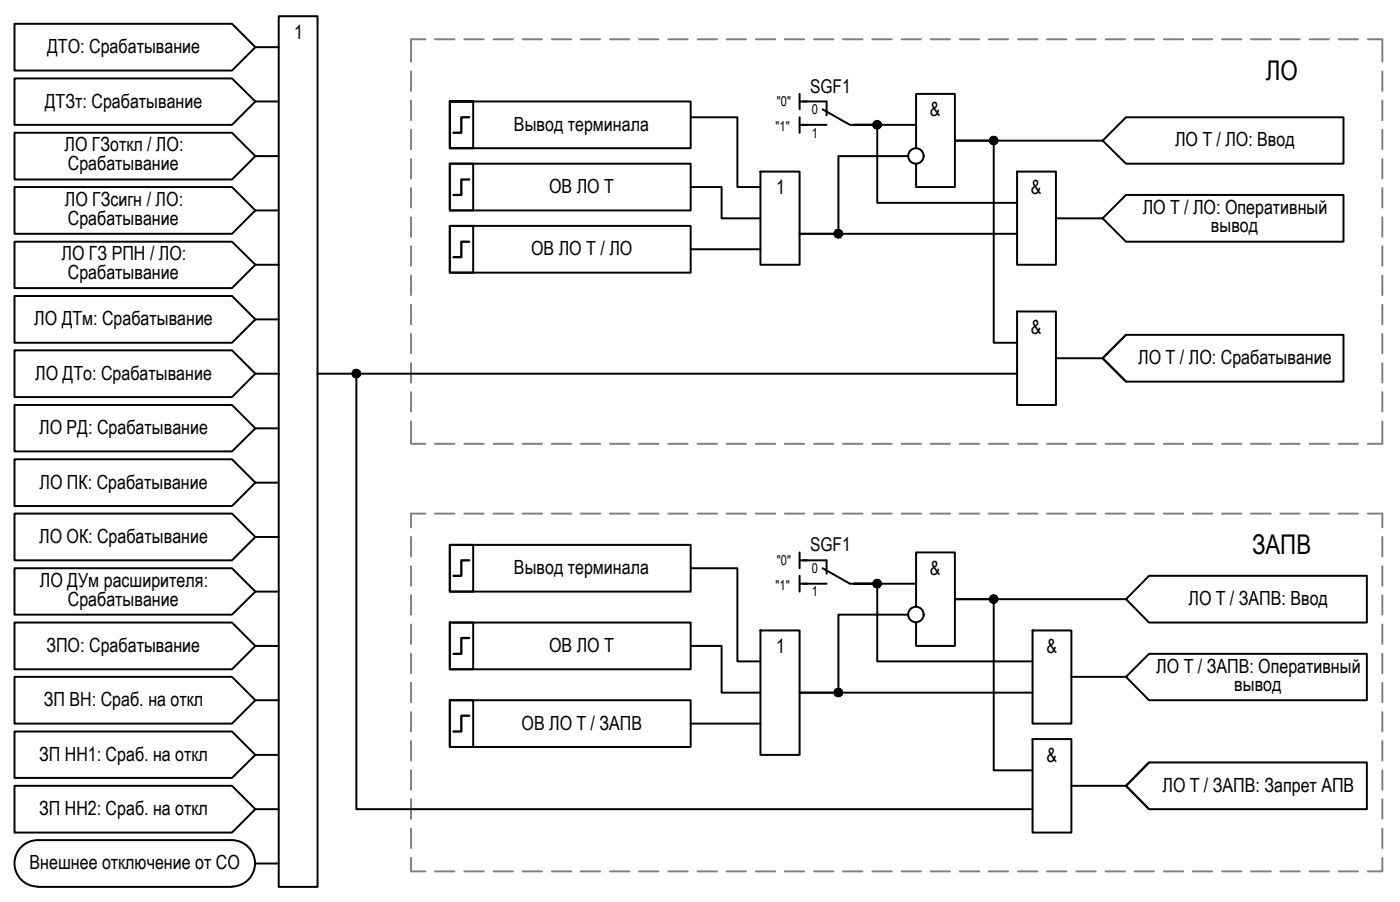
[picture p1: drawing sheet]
<svg xmlns="http://www.w3.org/2000/svg" width="180mm" height="116mm" viewBox="0 0 180 116" stroke-linecap="round" stroke-linejoin="round" font-family="sans-serif">
<!-- layer: 0 -->
<g fill="none" stroke="#808080" stroke-width=".25">
<path d="M52.9 9.2v2.5M52.9 12.9v2.6M52.9 16.7v2.5M54.7 5h-1.8v2.9M56 5h2.5M59.7 5h2.5M63.5 5h2.5M67.2 5h2.5M71 5h2.5M74.7 5h2.5M78.5 5h2.5M82.2 5h2.5"/>
<path d="M86 5h2.5M89.7 5h2.5M93.5 5h2.5M97.2 5h2.5M101 5h2.5M104.7 5h2.5M108.5 5h2.5M112.2 5h2.5M116 5h2.5M119.7 5h2.5M123.5 5h2.5M127.2 5h2.5"/>
<path d="M131 5h2.5M134.7 5h2.5M138.5 5h2.5M142.2 5h2.5M146 5h2.5M149.7 5h2.5M153.5 5h2.5M157.2 5h2.5M161 5h2.5M164.7 5h2.5M168.5 5h2.5M172.2 5h2.5"/>
<path d="M176 5h1.8v2.9M177.8 9.2v2.5M177.8 12.9v2.6M177.8 16.7v2.5M52.9 20.5v2.5M52.9 24.2v2.5M52.9 28v2.4M52.9 31.7v2.5M52.9 35.4v2.5M52.9 39.2v2.5M177.8 20.5v2.5M177.8 24.2v2.5"/>
<path d="M177.8 28v2.4M177.8 31.7v2.5M177.8 35.4v2.5M177.8 39.2v2.5M52.9 54.2v2.9h1.8M52.9 42.9v2.5M52.9 46.7v2.5M52.9 50.4v2.5M56 57.1h2.5M59.7 57.1h2.5M63.5 57.1h2.5M67.2 57.1h2.5"/>
<path d="M71 57.1h2.5M74.7 57.1h2.5M78.5 57.1h2.5M82.2 57.1h2.5M86 57.1h2.5M89.7 57.1h2.5M93.5 57.1h2.5M97.2 57.1h2.5M101 57.1h2.5M104.7 57.1h2.5M108.5 57.1h2.5M112.2 57.1h2.5"/>
<path d="M116 57.1h2.5M119.7 57.1h2.5M123.5 57.1h2.5M127.2 57.1h2.5M131 57.1h2.5M134.7 57.1h2.5M138.5 57.1h2.5M142.2 57.1h2.5M146 57.1h2.5M149.7 57.1h2.5M153.5 57.1h2.5M157.2 57.1h2.5"/>
<path d="M161 57.1h2.5M164.7 57.1h2.5M168.5 57.1h2.5M172.2 57.1h2.5M177.8 54.2v2.9h-1.8M177.8 42.9v2.5M177.8 46.7v2.5M177.8 50.4v2.5M52.9 69.1v2.5M52.9 72.8v2.5M52.9 76.6v2.4M54.7 66.1h-1.8v1.7"/>
<path d="M56 66.1h2.5M59.7 66.1h2.5M63.5 66.1h2.5M67.2 66.1h2.5M71 66.1h2.5M74.7 66.1h2.5M78.5 66.1h2.5M82.2 66.1h2.5M86 66.1h2.5M89.7 66.1h2.5M93.5 66.1h2.5M97.2 66.1h2.5"/>
<path d="M101 66.1h2.5M104.7 66.1h2.5M108.5 66.1h2.5M112.2 66.1h2.5M116 66.1h2.5M119.7 66.1h2.5M123.5 66.1h2.5M127.2 66.1h2.5M131 66.1h2.5M134.7 66.1h2.5M138.5 66.1h2.5M142.2 66.1h2.5"/>
<path d="M146 66.1h2.5M149.7 66.1h2.5M153.5 66.1h2.5M157.2 66.1h2.5M161 66.1h2.5M164.7 66.1h2.5M168.5 66.1h2.5M172.2 66.1h2.5M176 66.1h1.8v1.7M177.8 69.1v2.5M177.8 72.8v2.5M177.8 76.6v2.4"/>
<path d="M52.9 80.3v2.5M52.9 84.1v2.5M52.9 87.8v2.5M52.9 91.6v2.5M52.9 95.3v2.5M52.9 99.1v2.5M177.8 80.3v2.5M177.8 84.1v2.5M177.8 87.8v2.5M177.8 91.6v2.5M177.8 95.3v2.5M177.8 99.1v2.5"/>
<path d="M52.9 110.3v1.8h1.8M52.9 102.8v2.5M52.9 106.6v2.5M56 112.1h2.5M59.7 112.1h2.5M63.5 112.1h2.5M67.2 112.1h2.5M71 112.1h2.5M74.7 112.1h2.5M78.5 112.1h2.5M82.2 112.1h2.5M86 112.1h2.5"/>
<path d="M89.7 112.1h2.5M93.5 112.1h2.5M97.2 112.1h2.5M101 112.1h2.5M104.7 112.1h2.5M108.5 112.1h2.5M112.2 112.1h2.5M116 112.1h2.5M119.7 112.1h2.5M123.5 112.1h2.5M127.2 112.1h2.5M131 112.1h2.5"/>
<path d="M134.7 112.1h2.5M138.5 112.1h2.5M142.2 112.1h2.5M146 112.1h2.5M149.7 112.1h2.5M153.5 112.1h2.5M157.2 112.1h2.5M161 112.1h2.5M164.7 112.1h2.5M168.5 112.1h2.5M172.2 112.1h2.5M177.8 110.3v1.8h-1.8"/>
<path d="M177.8 102.8v2.5M177.8 106.6v2.5"/>
</g>
<g fill="none" stroke="#000" stroke-width=".25">
<path d="M1.9 3.1h27.9l3.1 3-3.1 3h-27.9zM1.9 10.1h27.9l3.1 3-3.1 3h-27.9zM1.9 17.1h27.9l3.1 3-3.1 3h-27.9zM32.9 13.1h3M32.9 6.1h3M35.9 2.1h5v112h-5zM57.9 13.1v6h3v-6h-3h31v6h-31zM88.9 15.1h6v9h2.9M102.9 12.1v2M102.9 15.1v2M102.9 13.1h.9M102.9 16.1h.9"/>
<path d="M117.9 16.1h-8h3v10h18M117.9 19.1v-7h5v12h-5v-3M141.9 18.1h-19h4.9v26h3.1M144.9 15.1h27.9v6h-27.9l-3-3zM1.9 24.1h27.9l3.1 3-3.1 3h-27.9zM1.9 31.1h27.9l3.1 2.9-3.1 3.1h-27.9zM1.9 38.1h27.9l3.1 3-3.1 3h-27.9zM32.9 20.1h3M32.9 27.1h3M32.9 34h3M57.9 29.1h3v6h-3zM57.9 29.1h31v6h-31z"/>
<path d="M57.9 21.1h31v6h-31zM57.9 21.1h3v6h-3zM88.9 24.1h3.9v4h5M88.9 32.1h8.9M97.8 22.1h5.1v11.9h-5.1zM116.8 20.1h-8.9v10h-5h28M130.9 22.1h4.9v11.9h-4.9zM135.8 28.1h6.1M144.9 25.1h27.9v6h-27.9l-3-3zM1.9 45.1h27.9l3.1 3-3.1 3h-27.9zM1.9 52.1h27.9l3.1 3-3.1 3h-27.9zM1.9 59.1h27.9l3.1 3-3.1 3h-27.9z"/>
<path d="M32.9 48.1h3M32.9 41.1h3M32.9 55.1h3M40.9 48.1h90M45.8 48.1v56h87M130.9 40.1h4.9v12h-4.9zM135.8 46.1h6.1M144.9 43.1l-3 3 3 3M144.9 43.1h27.9v6h-27.9l-3-3zM1.9 66.1h27.9l3.1 3-3.1 3h-27.9zM1.9 73.1h27.9l3.1 3-3.1 2.9h-27.9zM32.9 62.1h3"/>
<path d="M32.9 69.1h3M32.9 76.1h3M57.9 70.1h3v6h-3zM57.9 70.1h31v6h-31zM88.9 73.1h6v12h2.9M102.9 71v2.1M102.9 74.1v2M102.9 72.1h.9M102.9 75.1h.9M116.8 79h-8.9v10.1h-5h29.9M117.9 75.1h-8h3v10h19.9M117.9 78.1v-7.1h5v12.1h-5v-3"/>
<path d="M144.9 77.1h-22h4.9v22h5M147.8 74.1h28.1v6h-28.1l-2.9-3zM1.9 80.1h27.9l3.1 3-3.1 3h-27.9zM1.9 87h27.9l3.1 3.1-3.1 3h-27.9zM1.9 94.1h27.9l3.1 3-3.1 2.9h-27.9zM32.9 83.1h3M32.9 90.1h3M32.9 97.1h3M57.9 80.1h3v6h-3zM57.9 80.1h31v6h-31zM57.9 90.1h3v6h-3zM57.9 90.1h31v6h-31z"/>
<path d="M88.9 83.1h3.9v6h5M88.9 93.1h8.9M97.8 81.1h5.1v16h-5.1zM132.8 95.1h5v12h-5zM132.8 81.1h5v12h-5zM137.8 87h7.1M144.9 87l2.9-2.9h28.1v6h-28.1zM147.8 98.1l-2.9 3 2.9 3M147.8 98.1h28.1v6h-28.1l-2.9-3zM1.9 101.1h27.9l3.1 3-3.1 3h-27.9zM4.9 114.1h24.9M29.8 108a2.98 2.98 0 0 1 3 3 2.98 2.98 0 0 1-3 3"/>
<path d="M29.8 108h-25a2.98 2.98 0 0 0-2.9 3 2.98 2.98 0 0 0 2.9 3M32.9 104.1h3M32.9 111.1h3M137.8 101.1h7.1"/>
<circle cx="112.8" cy="16" r=".49"/>
<circle cx="127.8" cy="18.1" r=".49"/>
<circle cx="107.8" cy="30" r=".49"/>
<circle cx="117.8" cy="20.1" r=".99"/>
<circle cx="45.8" cy="48" r=".49"/>
<circle cx="112.8" cy="75" r=".49"/>
<circle cx="117.8" cy="79" r=".99"/>
<circle cx="127.8" cy="77" r=".49"/>
<circle cx="107.8" cy="89.1" r=".49"/>
</g>
<path d="M60.4 15.1h-1v2h-1.1M60.4 31.1h-1v2h-1.1M60.4 23.1h-1v2h-1.1M60.4 72.1h-1v2h-1.1M60.4 82.1h-1v2h-1.1M60.4 92h-1v2.1h-1.1" fill="none" stroke="#000" stroke-width=".3"/>
<path d="M103.3 13.1h3v1.7M103.3 16.1h3M105.8 14.1l3.5 2h3.1M103.3 72.1h3v1.7M103.3 75.1h3M105.8 73.1l3.5 2h3.1" fill="none" stroke="#000" stroke-width=".25"/>
<!-- layer: 0 -->
<g fill="#000" stroke="#000" stroke-width=".13">
<path d="M112.6 15.7h.6zM112.7 15.6h.3zM112.7 16.6h.3zM112.8 15.6h.1zM127.8 17.6h.1zM107.7 30.5h.3zM107.8 29.6h.1zM45.8 48.6h.2zM45.8 47.6h.1zM112.7 75.5h.3zM112.8 74.6h.1zM127.8 76.6h.1z"/>
<path d="M107.5 89.5h.7zM107.6 89.5h.5zM107.7 88.6h.4zM107.7 89.5h.3zM107.8 88.6h.1z"/>
<path d="M112.7 16.6h.2zM112.8 16.6h.1z"/>
<path d="M112.8 15.6h.2zM112.7 15.6h.3zM112.7 15.6h.3z"/>
<path d="M112.7 15.6h.4zM112.7 15.6h.4z"/>
<path d="M112.7 16.5l.3 .1zM112.7 16.5l.3 .1z"/>
<path d="M112.7 15.6h.4zM112.6 15.6h.5z"/>
<path d="M112.7 16.5h.4zM112.7 16.5h.3z"/>
<path d="M112.6 15.6l.6 .1zM112.6 15.6l.6 .1zM112.5 15.7h.7z"/>
<path d="M112.6 16.5h.5zM112.6 16.5h.5z"/>
<path d="M112.5 15.7h.7zM112.5 15.7h.7z"/>
<path d="M112.5 16.4l.7 .1zM112.5 16.4l.7 .1z"/>
<path d="M112.6 16.5h.6zM112.6 16.5h.5z"/>
<path d="M112.5 15.7l.7 .1zM112.5 15.7l.7 .1z"/>
<path d="M112.5 16.4h.7zM112.5 16.4h.7z"/>
<path d="M112.4 15.8h.9zM112.4 15.8h.9z"/>
<path d="M112.4 16.4h.8zM112.4 16.4h.8z"/>
<path d="M112.4 15.8h.9zM112.4 15.8h.9z"/>
<path d="M112.4 15.8l.9 .1zM112.4 15.8l.9 .1z"/>
<path d="M112.4 16.3l.9 .1zM112.4 16.3l.9 .1z"/>
<path d="M112.4 16.4h.9zM112.4 16.4h.8z"/>
<path d="M112.4 15.9h.9zM112.4 15.9h.9z"/>
<path d="M112.4 15.9l.9 .1zM112.4 15.9l.9 .1z"/>
<path d="M112.4 16h.9zM112.4 16h.9z"/>
<path d="M112.4 16l1 .1zM112.4 16l1 .1z"/>
<path d="M112.4 16.1l.9 .1v-.1zM112.4 16.1l.9 .1h-.9z"/>
<path d="M112.4 16.2h.9zM112.4 16.2h.9z"/>
<path d="M112.4 16.2l.9 .1zM112.4 16.2l.9 .1z"/>
<path d="M112.4 16.3h.9zM112.4 16.3h.9z"/>
<path d="M112.4 16.1h1zM112.4 16.1h.9z"/>
<path d="M127.8 18.6h.1zM127.8 18.6h.1zM127.8 18.6h.2z"/>
<path d="M127.8 17.6h.2zM127.8 17.6h.2z"/>
<path d="M127.8 17.6h.2zM127.7 17.6h.3z"/>
<path d="M127.7 17.6h.4zM127.7 17.6h.4z"/>
<path d="M127.7 18.6h.3zM127.7 18.6h.3z"/>
<path d="M127.6 17.6h.5zM127.6 17.6h.5z"/>
<path d="M127.6 18.5h.5zM127.6 18.5l.4 .1z"/>
<path d="M127.6 17.6l.5 .1zM127.6 17.6l.5 .1z"/>
<path d="M127.6 18.5h.5zM127.6 18.5h.5z"/>
<path d="M127.6 17.7h.6zM127.6 17.7h.6z"/>
<path d="M127.6 18.5h.5zM127.6 18.5h.5z"/>
<path d="M127.5 18.4h.7zM127.5 18.4h.7z"/>
<path d="M127.5 18.4h.7zM127.5 18.4l.6 .1z"/>
<path d="M127.5 17.7h.7zM127.5 17.7h.7z"/>
<path d="M127.5 17.7h.7zM127.5 17.7h.7z"/>
<path d="M127.5 17.7l.8 .1zM127.5 17.7l.8 .1z"/>
<path d="M127.5 18.4h.7zM127.5 18.4h.7z"/>
<path d="M127.4 17.8h.9zM127.4 17.8h.9z"/>
<path d="M127.4 17.8l.9 .1zM127.4 17.8l.9 .1z"/>
<path d="M127.4 18.3h.9zM127.4 18.3h.9z"/>
<path d="M127.4 18.3h.9zM127.4 18.3l.8 .1z"/>
<path d="M127.4 17.9h.9zM127.4 17.9h.9z"/>
<path d="M127.4 17.9l1 .1zM127.4 17.9l1 .1z"/>
<path d="M127.4 18.2l.9 .1zM127.4 18.2l.9 .1z"/>
<path d="M127.4 18.3h.9zM127.4 18.3h.9z"/>
<path d="M127.4 18h1zM127.4 18h1z"/>
<path d="M127.3 18l1.1 .1v-.1zM127.3 18l1.1 .1h-1.1z"/>
<path d="M127.3 18.1h1.1zM127.3 18.1h1.1z"/>
<path d="M127.3 18.1l1.1 .1zM127.3 18.1l1.1 .1z"/>
<path d="M127.4 18.2h1zM127.4 18.2h.9z"/>
<path d="M107.7 30.5l.2 .1zM107.8 30.6h.1z"/>
<path d="M107.8 29.6h.2zM107.8 29.6h.2z"/>
<path d="M107.7 29.6h.3zM107.7 29.6h.3z"/>
<path d="M107.7 29.6h.4zM107.7 29.6h.4z"/>
<path d="M107.7 30.5h.3zM107.7 30.5h.3z"/>
<path d="M107.7 29.6h.4zM107.7 29.6h.4z"/>
<path d="M107.6 29.6h.6zM107.6 29.6h.6z"/>
<path d="M107.6 30.5h.5zM107.6 30.5h.5z"/>
<path d="M107.7 30.5h.4zM107.7 30.5h.3z"/>
<path d="M107.6 29.6l.6 .1zM107.6 29.6l.6 .1z"/>
<path d="M107.5 29.7h.7zM107.5 29.7h.7z"/>
<path d="M107.5 30.4l.7 .1zM107.5 30.4l.7 .1z"/>
<path d="M107.6 30.5h.6zM107.6 30.5h.5z"/>
<path d="M107.5 29.7l.7 .1zM107.4 29.8h.8z"/>
<path d="M107.5 30.4h.7zM107.5 30.4h.7z"/>
<path d="M107.4 29.8h.9zM107.4 29.8h.9z"/>
<path d="M107.4 30.4h.8zM107.4 30.4h.8z"/>
<path d="M107.4 29.8l.9 .1zM107.4 29.8l.9 .1z"/>
<path d="M107.4 29.9h.9zM107.4 29.9h.9z"/>
<path d="M107.4 30.3h.9zM107.4 30.3h.9z"/>
<path d="M107.4 30.3h.9zM107.4 30.3l.8 .1z"/>
<path d="M107.4 29.9h.9zM107.4 29.9h.9z"/>
<path d="M107.4 29.9l.9 .1zM107.4 29.9l.9 .1z"/>
<path d="M107.4 30h.9zM107.4 30h.9z"/>
<path d="M107.4 30l.9 .1zM107.4 30l.9 .1z"/>
<path d="M107.4 30.1h.9zM107.4 30.1h.9z"/>
<path d="M107.4 30.1l.9 .1zM107.4 30.1l.9 .1z"/>
<path d="M107.4 30.2h.9zM107.4 30.2h.9z"/>
<path d="M107.4 30.2h.9zM107.4 30.2h.9z"/>
<path d="M107.4 30.2h.9zM107.4 30.2l.9 .1z"/>
<path d="M45.8 48.6h.1zM45.8 48.6h.1z"/>
<path d="M45.8 47.6h.2zM45.8 47.6h.2z"/>
<path d="M45.8 47.6h.2zM45.7 47.6h.3z"/>
<path d="M45.7 47.6h.4zM45.6 47.6h.5z"/>
<path d="M45.7 48.5h.3zM45.7 48.5l.3 .1z"/>
<path d="M45.6 47.6h.5zM45.6 47.6h.5z"/>
<path d="M45.6 48.5h.5zM45.6 48.5h.4z"/>
<path d="M45.6 47.6l.5 .1zM45.6 47.6l.5 .1z"/>
<path d="M45.6 48.5h.5zM45.6 48.5h.5z"/>
<path d="M45.6 47.7h.6zM45.5 47.7h.7z"/>
<path d="M45.6 48.5h.5zM45.6 48.5h.5z"/>
<path d="M45.5 47.7h.7zM45.5 47.7h.7z"/>
<path d="M45.5 48.4h.7zM45.5 48.4l.6 .1z"/>
<path d="M45.5 47.7l.7 .1zM45.5 47.7l.7 .1z"/>
<path d="M45.5 47.8h.8zM45.5 47.8h.8z"/>
<path d="M45.5 48.4h.7zM45.5 48.4h.7z"/>
<path d="M45.5 48.4h.7zM45.5 48.4h.7z"/>
<path d="M45.4 47.8h.9zM45.4 47.8h.9z"/>
<path d="M45.4 48.4h.9zM45.4 48.4h.8z"/>
<path d="M45.4 47.8l.9 .1zM45.4 47.8l.9 .1z"/>
<path d="M45.4 47.9h.9zM45.4 47.9h.9z"/>
<path d="M45.4 47.9l1 .1zM45.4 47.9l1 .1z"/>
<path d="M45.4 48.2l.9 .1v-.1zM45.4 48.2l.9 .1h-.9z"/>
<path d="M45.4 48.3h.9zM45.4 48.3h.9z"/>
<path d="M45.4 48.3h.9zM45.4 48.3l.9 .1z"/>
<path d="M45.4 48h1zM45.4 48h1z"/>
<path d="M45.3 48l1.1 .1zM45.3 48l1.1 .1z"/>
<path d="M45.3 48.1h1.1zM45.3 48.1h1.1z"/>
<path d="M45.3 48.1h1.1zM45.3 48.1h1.1z"/>
<path d="M45.4 48.1h1zM45.4 48.1l.9 .1z"/>
<path d="M112.7 75.5l.2 .1zM112.8 75.6h.1z"/>
<path d="M112.8 74.6h.2zM112.7 74.6h.3z"/>
<path d="M112.7 74.6h.3zM112.7 74.6h.3z"/>
<path d="M112.7 74.6h.4zM112.7 74.6h.4z"/>
<path d="M112.7 74.6h.4zM112.7 74.6h.4z"/>
<path d="M112.7 75.5h.4zM112.7 75.5h.3zM112.7 75.5h.3z"/>
<path d="M112.6 74.6h.6zM112.6 74.6h.6z"/>
<path d="M112.6 75.5h.5zM112.6 75.5h.5z"/>
<path d="M112.6 74.6l.6 .1zM112.5 74.7h.7z"/>
<path d="M112.5 74.7h.7zM112.5 74.7h.7z"/>
<path d="M112.5 75.5h.7zM112.5 75.5h.7z"/>
<path d="M112.6 75.5h.6zM112.6 75.5h.5z"/>
<path d="M112.5 74.7l.7 .1zM112.5 74.7l.7 .1z"/>
<path d="M112.5 75.4h.7zM112.5 75.4l.7 .1z"/>
<path d="M112.4 74.8h.9zM112.4 74.8h.9z"/>
<path d="M112.4 75.4h.8zM112.4 75.4h.8z"/>
<path d="M112.4 74.8l.9 .1zM112.4 74.8l.9 .1z"/>
<path d="M112.4 74.9h.9zM112.4 74.9h.9z"/>
<path d="M112.4 75.3h.9zM112.4 75.3h.9z"/>
<path d="M112.4 75.3h.9zM112.4 75.3l.8 .1z"/>
<path d="M112.4 74.9h.9zM112.4 74.9h.9z"/>
<path d="M112.4 74.9l.9 .1zM112.4 74.9l.9 .1z"/>
<path d="M112.4 75h.9zM112.4 75h.9z"/>
<path d="M112.4 75l1 .1zM112.4 75l1 .1z"/>
<path d="M112.4 75.1l.9 .1zM112.4 75.1l.9 .1z"/>
<path d="M112.4 75.2h.9zM112.4 75.2h.9z"/>
<path d="M112.4 75.2h.9zM112.4 75.2h.9z"/>
<path d="M112.4 75.2h.9zM112.4 75.2l.9 .1z"/>
<path d="M112.4 75.1h1zM112.4 75.1h.9z"/>
<path d="M127.8 77.6h.1zM127.8 77.6h.1zM127.8 77.6h.2z"/>
<path d="M127.8 76.6h.2zM127.8 76.6h.2z"/>
<path d="M127.8 76.6h.2zM127.7 76.6h.3z"/>
<path d="M127.7 76.6h.4zM127.6 76.6h.5z"/>
<path d="M127.7 77.5h.3zM127.7 77.5l.3 .1z"/>
<path d="M127.6 76.6h.5zM127.6 76.6h.5z"/>
<path d="M127.6 77.5h.5zM127.6 77.5h.4z"/>
<path d="M127.6 76.6l.5 .1zM127.6 76.6l.5 .1z"/>
<path d="M127.6 77.5h.5zM127.6 77.5h.5z"/>
<path d="M127.6 76.7h.6zM127.5 76.7h.7z"/>
<path d="M127.6 77.5h.5zM127.6 77.5h.5z"/>
<path d="M127.5 76.7h.7zM127.5 76.7h.7z"/>
<path d="M127.5 77.4h.7zM127.5 77.4l.6 .1z"/>
<path d="M127.5 76.7l.7 .1zM127.5 76.7l.7 .1z"/>
<path d="M127.5 76.8h.8zM127.5 76.8h.8z"/>
<path d="M127.5 77.4h.7zM127.5 77.4h.7z"/>
<path d="M127.5 77.4h.7zM127.5 77.4h.7z"/>
<path d="M127.4 76.8h.9zM127.4 76.8h.9z"/>
<path d="M127.4 76.8l.9 .1zM127.4 76.8l.9 .1z"/>
<path d="M127.4 77.3l.9 .1zM127.4 77.3l.9 .1z"/>
<path d="M127.4 77.4h.9zM127.4 77.4h.8z"/>
<path d="M127.4 76.9h.9zM127.4 76.9h.9z"/>
<path d="M127.4 76.9l1 .1zM127.4 76.9l1 .1z"/>
<path d="M127.4 77.2l.9 .1zM127.4 77.2l.9 .1z"/>
<path d="M127.4 77.3h.9zM127.4 77.3h.9z"/>
<path d="M127.4 77h1zM127.4 77h1z"/>
<path d="M127.3 77l1.1 .1zM127.3 77l1.1 .1z"/>
<path d="M127.3 77.1h1.1zM127.3 77.1h1.1z"/>
<path d="M127.3 77.1h1.1zM127.3 77.1h1.1z"/>
<path d="M127.4 77.1l.9 .1 .1-.1zM127.4 77.1l.9 .1h-.9z"/>
<path d="M107.7 89.5h.2zM107.8 89.5h.1z"/>
<path d="M107.8 88.6h.2zM107.7 88.6h.3z"/>
<path d="M107.7 88.6h.3zM107.7 88.6h.3z"/>
<path d="M107.7 88.6h.4zM107.7 88.6h.4zM107.6 88.6h.5z"/>
<path d="M107.7 89.5h.3zM107.7 89.5h.3z"/>
<path d="M107.6 88.6l.6 .1zM107.6 88.6l.6 .1z"/>
<path d="M107.7 89.5h.4zM107.7 89.5h.3z"/>
<path d="M107.6 88.7h.6zM107.6 88.7h.6z"/>
<path d="M107.5 88.7h.7zM107.5 88.7h.7z"/>
<path d="M107.6 89.5h.6zM107.6 89.5h.5zM107.6 89.5h.5z"/>
<path d="M107.5 88.7h.7zM107.4 88.7h.8z"/>
<path d="M107.5 89.4h.7zM107.5 89.4l.7 .1zM107.5 89.5h.7z"/>
<path d="M107.4 88.7l.9 .1zM107.4 88.7l.9 .1z"/>
<path d="M107.4 89.4h.8zM107.4 89.4h.8z"/>
<path d="M107.4 88.8h.9zM107.4 88.8h.9z"/>
<path d="M107.4 88.8l.9 .1zM107.4 88.8l.9 .1z"/>
<path d="M107.4 89.3h.9zM107.4 89.3h.9z"/>
<path d="M107.4 89.3h.9zM107.4 89.3l.8 .1z"/>
<path d="M107.4 88.9h.9zM107.4 88.9h.9z"/>
<path d="M107.4 88.9l.9 .1zM107.4 88.9l.9 .1z"/>
<path d="M107.4 89h.9zM107.4 89h.9h-.9z"/>
<path d="M107.4 89l.9 .1zM107.4 89l.9 .1z"/>
<path d="M107.4 89.1h.9zM107.4 89.1h.9z"/>
<path d="M107.4 89.1l.9 .1zM107.4 89.1l.9 .1z"/>
<path d="M107.4 89.2h.9zM107.4 89.2h.9z"/>
<path d="M107.4 89.2l.9 .1zM107.4 89.2l.9 .1z"/>
<path d="M107.4 89.3h.9zM107.4 89.3h.9z"/>
</g>
<g font-size="3.5">
<text x="162.9" y="10.3">ЛО</text>
<text x="161.1" y="71.3">ЗАПВ</text>
</g>
<g font-size="2.5">
<text x="37.8" y="5">1</text>
<text x="6.1" y="6.8">ДТО: Срабатывание</text>
<text x="5.8" y="13.9">ДТЗт: Срабатывание</text>
<text x="66.1" y="16.8">Вывод терминала</text>
<text x="119.6" y="15">&amp;</text>
<text x="8.3" y="19.4">ЛО ГЗоткл / ЛО:</text>
<text x="8.7" y="21.9">Срабатывание</text>
<text x="151.2" y="18.8">ЛО Т / ЛО: Ввод</text>
<text x="8.3" y="26.5">ЛО ГЗсигн / ЛО:</text>
<text x="8.7" y="28.9">Срабатывание</text>
<text x="70.7" y="24.8">ОВ ЛО Т</text>
<text x="99.9" y="25">1</text>
<text x="132.6" y="24.9">&amp;</text>
<text x="147" y="27.5">ЛО Т / ЛО: Оперативный</text>
<text x="155.8" y="29.9">вывод</text>
<text x="7.9" y="33.5">ЛО ГЗ РПН / ЛО:</text>
<text x="8.7" y="35.9">Срабатывание</text>
<text x="68.3" y="32.8">ОВ ЛО Т / ЛО</text>
<text x="4.4" y="41.8">ЛО ДТм: Срабатывание</text>
<text x="132.6" y="43">&amp;</text>
<text x="146.4" y="46.8">ЛО Т / ЛО: Срабатывание</text>
<text x="4.5" y="48.8">ЛО ДТо: Срабатывание</text>
<text x="5" y="55.8">ЛО РД: Срабатывание</text>
<text x="5.1" y="62.8">ЛО ПК: Срабатывание</text>
<text x="5" y="69.8">ЛО ОК: Срабатывание</text>
<text x="5.1" y="75.5">ЛО ДУм расширителя:</text>
<text x="8.7" y="77.9">Срабатывание</text>
<text x="66.1" y="73.8">Вывод терминала</text>
<text x="119.6" y="74">&amp;</text>
<text x="152.9" y="77.8">ЛО Т / ЗАПВ: Ввод</text>
<text x="6" y="83.8">ЗПО: Срабатывание</text>
<text x="70.7" y="83.8">ОВ ЛО Т</text>
<text x="99.9" y="84">1</text>
<text x="134.6" y="84">&amp;</text>
<text x="148.8" y="86.5">ЛО Т / ЗАПВ: Оперативный</text>
<text x="158.8" y="88.9">вывод</text>
<text x="5.6" y="90.9">ЗП ВН: Сраб. на откл</text>
<text x="67.1" y="93.8">ОВ ЛО Т / ЗАПВ</text>
<text x="5" y="97.8">ЗП НН1: Сраб. на откл</text>
<text x="134.6" y="98">&amp;</text>
<text x="149.6" y="101.8">ЛО Т / ЗАПВ: Запрет АПВ</text>
<text x="5" y="104.8">ЗП НН2: Сраб. на откл</text>
<text x="3.8" y="111.8">Внешнее отключение от СО</text>
</g>
<g font-size="2.4">
<text x="104.2" y="12">SGF1</text>
<text x="104.2" y="70.9">SGF1</text>
</g>
<g font-size="1.7">
<text x="99.8" y="16.8">&quot;1&quot;</text>
<text x="100" y="13.7">&quot;0&quot;</text>
<text x="104.4" y="14.7">0</text>
<text x="104.4" y="17.7">1</text>
<text x="99.8" y="75.8">&quot;1&quot;</text>
<text x="100" y="72.7">&quot;0&quot;</text>
<text x="104.4" y="73.7">0</text>
<text x="104.4" y="76.7">1</text>
</g>
</svg>
